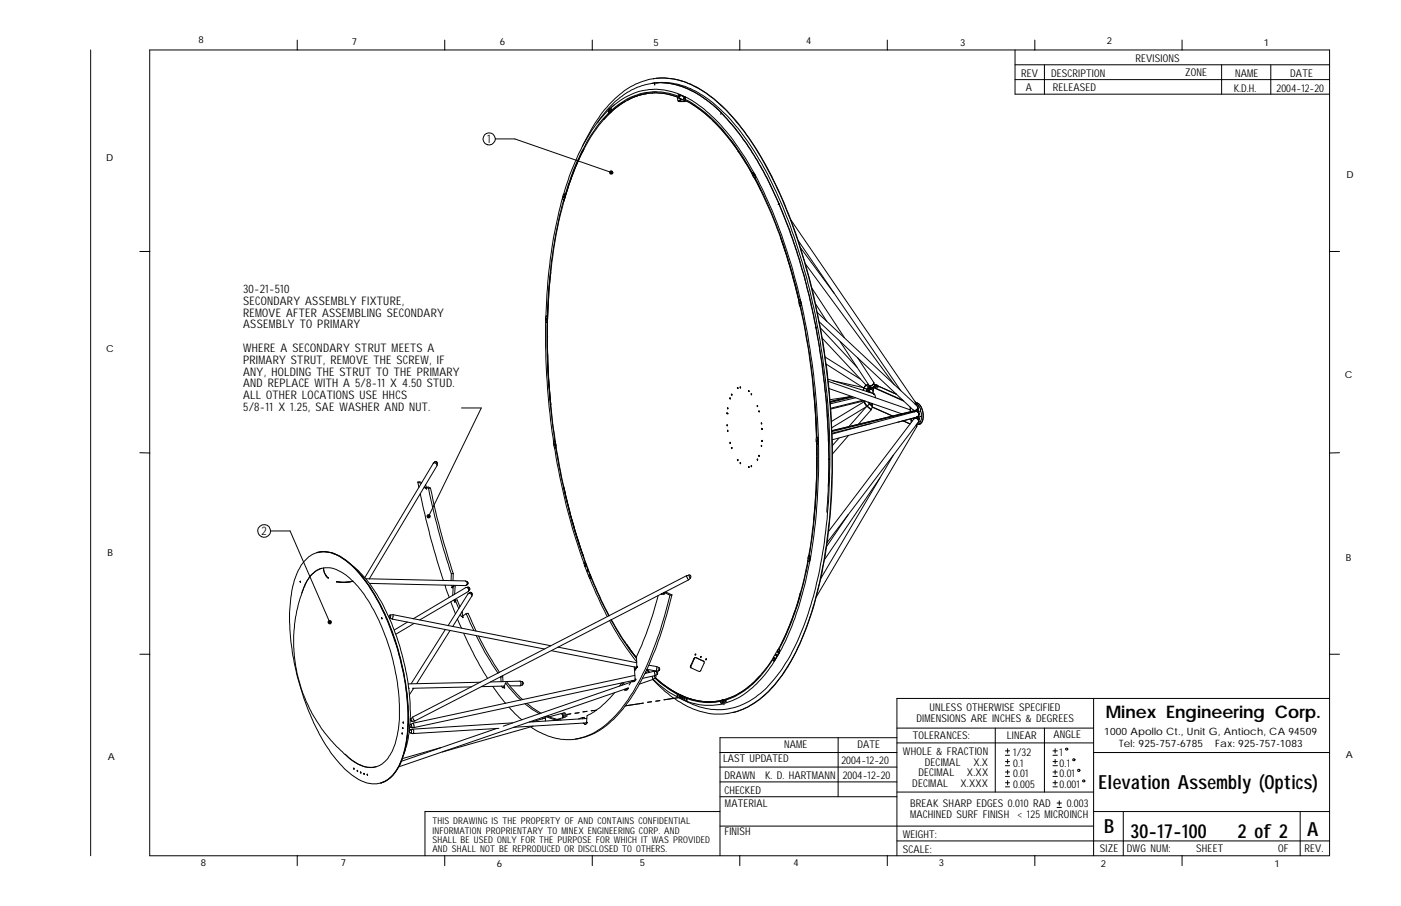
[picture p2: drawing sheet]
<svg xmlns="http://www.w3.org/2000/svg" width="432mm" height="279mm" viewBox="0 0 432 279" stroke-linecap="round" stroke-linejoin="round" font-family="sans-serif">
<g fill="none" stroke="#000" stroke-width=".31">
<path d="M27.9 15.4v248.5M46.1 15.4h363.7v248.5h-363.7zM91.6 12.4v3M137.1 12.4v3M182.5 12.4v3M228 12.4v3M273.5 12.4v3M312.8 20h97M312.8 15.4v13.6h97M318.9 12.4v3M321.9 20v9M364.3 12.4v3"/>
<path d="M376.5 20v9M391.7 20v9M184.1 37.8h.1M184.1 37.8l-.1 .1M186.1 36.8l-.8 1a40.4 40.4 0 0 0-5.4 8.3M187.6 34.8a49 49 0 0 0-9.6 14.7l-2.1 5.2-1.7 5.5M187.8 33.7l-3 3.2a59 59 0 0 0-8.9 16.4l-2.2 6.6M187.9 33.6a19.7 19.7 0 0 1 23.9-3.5 48.8 48.8 0 0 1 17 17.2l.7 1.1a135.8 135.8 0 0 1 14 32.1 219.4 219.4 0 0 1 8.8 57.4 165 165 0 0 1-5.4 46.7l-1.9 6-3.5 8.3a42.3 42.3 0 0 1-7.1 10.6 22.8 22.8 0 0 1-12.5 7.8 21.5 21.5 0 0 1-16.2-4.2l-4.4-3.6M187.9 34l.1 .4h-.1zM187.9 33.6l-.4 .8 .1 .4M187.9 33.6h.3M188 34v.4"/>
<path d="M188 34v.3M188 34.7l-.4 .1M188 33.5l.4 .1M188 34.7l-.1 .1M188.2 33.6l.2 .4M188.2 34.5l-.2 .2M188.2 33.6h.2M188.4 34l-.2 .5M188.4 33.6l.1 .4M188.4 34h.1M188.5 34l-.3 .5M189.3 32.3l-1.4 1.3"/>
<path d="M192.8 31.2a23.2 23.2 0 0 0-6.7 5.6M192.8 31.2a25 25 0 0 0-6.7 5.6M192.8 31.2a22.9 22.9 0 0 0-6.7 5.6M192.8 31.2h.1M193.4 30.9l-.6 .3M193.4 30.9h.1M199.4 28.9l-.5 .1a14.6 14.6 0 0 0-5.5 1.9M201.2 28.7a17.1 17.1 0 0 0-7.8 2.2M201.2 28.7a16.1 16.1 0 0 0-7.8 2.2M201.2 28.7h.1M201.6 24.2l-.2 .1M201.6 28.6a17.5 17.5 0 0 1 7.4 1.5 17.9 17.9 0 0 0-7.4-1.5z"/>
<path d="M201.6 28.6l-.4 .1M201.6 28.6h.1M201.7 25.6l-3 .6a24.4 24.4 0 0 0-9.1 5.1l-2.5 2.6-3 3.9M201.7 25.6l4.4 .1 4.3 1.1a25.6 25.6 0 0 1 6.4 3.3l3.1 2.3 2.4 2.4M201.7 25.6l.1 .6M201.8 25.6l-.9 .1M201.8 25.6l4.2 .1 3.9 .9 2.1 .8 1.8 .9 3.8 2.4 4.7 4.1M201.8 25.6v.6M201.8 25.6v.1M202.3 25.6a23 23 0 0 1 16 5 67.8 67.8 0 0 1 17.8 22.1l1.9 3.9a131.5 131.5 0 0 1 6.8 16.5l2.5 8a218 218 0 0 1 6.8 86.1 108.3 108.3 0 0 1-9.9 33.7 39.4 39.4 0 0 1-12 14.6 19.8 19.8 0 0 1-21.5 .4l-1.3-.7M202.3 24.1a24.3 24.3 0 0 1 17.7 6.4 63.7 63.7 0 0 1 15.1 18.9 138.1 138.1 0 0 1 12.9 31.2 219.5 219.5 0 0 1 8.5 55.8v9.2a151.3 151.3 0 0 1-7.5 46.8 66.9 66.9 0 0 1-7.9 15.8l-2.3 3a24.3 24.3 0 0 1-12.9 8.5M209 31.1l.5 .2"/>
<path d="M209 29.7a18.9 18.9 0 0 0-20.3 4.1l-.2 .2M209 30.1l-.2 .2 .2 .7 .5 .2M209 30.1l2.2 1M209.1 29.1h.2M209.3 29.5l.2 .1v.4zM209.3 29.1h.1M209.3 29.1l1.9 .8M209.5 30.8l.4-.1-.2 .3zM209.5 29.5v.4M209.5 31.2h1.2M209.5 29.6v.2M209.5 31.2v.1"/>
<path d="M209.5 31.3h1.3M209.9 30.9l-.4 .1M210.7 30.1l.2 .5h-.2zM210.7 31.2l.1 .1M210.8 30.1l.1 .5M210.9 30.2v.3M211 31.2h-.3M211 30l-1.9-.9-.1 1M211 30l.2 .2M211 31.2h.1M211.1 31.2l-.3 .1M211.1 31.2h.1"/>
<path d="M211.2 29.9v.3M211.2 31.1l-.2 .1M211.2 30.2v1M211.2 29.9l-.2 .1M211.2 30.2h.1M211.2 31.1h.1M211.2 30.6a39.3 39.3 0 0 1 11.2 9l4.2 5.3 2.6 3.9 2.6 4.5M211.2 31l3.3 1.9 4.4 3.6-3.2-2.7zM211.2 31.1v.1M211.2 30.2v.9M218.9 36.5h.1M218.9 36.5l.7 .7"/>
<path d="M219.6 37.2l2.6 2.6 5 6.3M219.6 37.2l4.9 5.2 2.7 3.7M219.6 37.2h.1M222.2 34.8a93.6 93.6 0 0 1 17.8 28M222.2 34.8h.2M222.2 34.8v.5M222.3 34.8l4.7 5.2a101 101 0 0 1 12.1 20.5l1 2.3M222.3 34.8v.1M312.8 24.6h97M152.7 42.8h6l29.7 10.4M173.8 59.9l.3 .3M173.8 59.9l-.4 .8v.7l.3 .2"/>
<path d="M173.8 59.9h.3l.1 .3M179.5 45.1a46.6 46.6 0 0 1 11.4-15.9 20.3 20.3 0 0 1 25.1-1.5 58.2 58.2 0 0 1 18.4 20.5l.6 1.2a115.2 115.2 0 0 1 7.9 16.6 213.6 213.6 0 0 1 13.6 72.2v7.4a173.8 173.8 0 0 1-3.9 33.8 99.4 99.4 0 0 1-7.2 21.5l-2.7 4.8a31 31 0 0 1-13.7 13 20.2 20.2 0 0 1-19.3-2.1 30.5 30.5 0 0 1-6.3-4.8l-2.2-2.3M179.9 46.1l-3.1 6.8-3.1 9.2M179.9 46.1l-1.8 3.6-1.9 4.8-2.5 7.6M179.9 46.1a89.7 89.7 0 0 0-6.2 16M227.2 46.1h.1M227.2 46.1l.3 .6M227.5 46.7l4.3 6.9M227.5 46.7h.1M231.8 53.6l.7 1.3 .2-.4M232 53.3l-.2 .3M232 53.3l.3 .2"/>
<path d="M232.1 53.2l.3 .3M232.1 53.2l-.2 .1M232.1 53.2l-.1 .1M232.2 53.8l.2 .5zM232.3 53.9l.1 .3M232.3 53.8v.5M232.3 53.5l.2 .3M232.3 53.5h.1M232.4 53.5l.3 .3M232.5 54.9l1.9 3.8zM232.5 53.8l.2 .7M232.5 53.8h.2"/>
<path d="M232.7 53.8l.1 .7M232.7 54.9h.1M232.7 54.9l.3 .5a158.3 158.3 0 0 1 12.9 35.2l.2 1.3 .2 .5h.2M232.7 54.5h.1M232.8 54.5l-.1 .4M234.4 58.7l3.4 7.4 2.8 7.3M43.1 77.6h3M173.4 61a145.1 145.1 0 0 0-4.8 29.6l-.4 7.1M173.7 60.5l.1 .5zM173.7 61.6h.1M173.7 62.1a140.3 140.3 0 0 0-3.9 22M173.7 60.5l.1 .5"/>
<path d="M173.8 60.6v.3M173.9 61.2l-.2 .4M173.9 61.2h.1M174 61.2l-.2 .4a150 150 0 0 0-5.1 36.1M174 60.9l-.1 .3M174.1 60.2l-.1 .7M174.1 60.2h.1M174.1 61l-.1 .2M174.2 60.2v.7h-.2M240 62.8l3.1 7.6 3 8.9 3.3 12.1 2.1 9.6M240 62.8l-.1 .3M240 62.8h.1"/>
<path d="M240.1 62.8l4 10.3a206.2 206.2 0 0 1 6 21.2l1.4 6.7M240.6 73.4l3.5 10.9 2.1 8.3-.3-1.2a176.1 176.1 0 0 0-5.3-18zM243.8 67.8l38.3 56.2-.1 .5M246 74.3l31.6 46.2M246.6 76.3l10.5 14.2M409.8 77.6h3M168.2 99.1a218.1 218.1 0 0 0 2.3 36.2l.1 1M168.3 98.3h.2v.4h-.2zM168.4 97.5l.3 .2M168.4 98.3l.1 .4M168.5 98.4v.2M168.6 97.7l-.3-.2-.2 .4v1.2l.4 .4"/>
<path d="M168.6 97.7l.1 .8M168.6 99.4l-.2 .1M168.6 97.7h.1M168.6 99.4l-.1 .1M168.7 99.4l-.1 7.4a253.1 253.1 0 0 0 2.4 29.4M168.7 98.9l-.2 .6M168.7 97.7v.7M168.7 98.9l-.1 .5M168.7 98.5v.4M168.7 98.4v.1M168.7 98.4v.2M169.8 84.1l-.7 8-.4 11.7"/>
<path d="M169.8 84.1l-.6 6-.5 8.6v5.1M246.4 93.1l.2 .2-.1 .3zM246.4 92.5l-.2-.1-.1 .5 .4 1.4M246.4 92.5l.3 .5M246.5 94.3l.6 2.4a183.8 183.8 0 0 1 3.6 23.9M246.5 93.2l.1 .3M246.5 92.4l.3 .6M246.5 93.1v.5M246.5 92.4l-.1 .1M246.7 93l.1 .5M246.7 93h.1M246.8 94.2l-.3 .1"/>
<path d="M246.8 93.5v.7M246.8 94.2h.1M246.8 93.5h.1M246.8 93l.1 .5M246.9 94.2l-.2 .2a215.7 215.7 0 0 1 5.1 40.5M246.9 93.5v.7M248.2 81.3l27.5 37.4M250.2 88.8l10.1 15.3M251.4 93.7l3.4 5.4M251.9 96.4l30.7 28.7M252.5 99.2l28.9 27.2M168.7 103.8l.2 10.1 .9 10.9"/>
<path d="M168.7 103.8l.4 13.3 .7 7.7M168.7 103.8l.3 11.8 .8 9.2M168.7 103.8h.1M227.2 119.5l.2 .3zM227.3 119.6l.1 .2M227.4 119.5v.1M228.1 119.3l.2 .3zM228.2 119.3l.1 .2M251.5 101l1.1 6.1 1.5 11.3 1 13.2a198.9 198.9 0 0 1-.3 25.6v.8M251.5 101l-.2 .1M251.5 101h.1M251.5 101l1.9 11.2 1.5 14.3a253.6 253.6 0 0 1 .5 23.4"/>
<path d="M252.9 101.2l11.3 12.1M253.4 104.3l13.6 14.5M254.3 110.1l10.9 6.8M254.6 112.3l11.6 7.3 .7-.9M255.2 116.9l14.2 4.5 .4 1.3M255.3 117.6l25 8.7 .5 .6M255.4 119.8l22.5 7.8M256.7 117.4l9.5 2.1M258.9 105.3l8.9 13.6 .6 .1a1 1 0 0 0 .8-1.1l-4.9-7.6M266.3 119.7l-.2 .7M266.3 119.5v.2M266.4 119.6l-.4 .8 .3-.7"/>
<path d="M266.7 119.8l.6 .3M266.9 118.8l-.6 .9M267 118.9l.8 .5 .4-.2M267.5 119.6l.2 .2M267.5 118.4l-.5 .4M267.6 118.5l-.6 .3M267.6 120l.4 .2M267.7 119.8h.1M267.7 119.8l-.1 .2M267.8 119.8l.3 .3M267.8 119.8l-.2 .2M268 119.5l-.4-.2-.3 .7-1-.3"/>
<path d="M268 119.5l-.3 .3M268 119.5l.4 .1M268.1 119.5h.2M268.1 119.5l.3 .2M268.2 119.2l.2 .1M268.2 119.4l-.1-.1-.3 .5M268.2 119.2l-.1 .3M268.3 119.5l.3 .2M268.4 119.6l-.4 .6M268.4 119.7l.4-.2-.2 .2M268.4 119.7h.2M268.4 119.6h.1"/>
<path d="M268.4 119.7l-.3 .4M268.4 119.6l-.3 .5M268.4 119.4l-.1 .1M268.8 119.5l.1 .1M268.9 119.5l-.5 .3h.2M268.9 119.7l.3 .3M268.9 119.6l-.3 .5M268.9 119.6l.2 .3M269.2 120h.1M269.2 117.9h.1a1.11 1.11 0 0 1-.9 1.1l-.6-.1M269.2 119.9h-.2l.2 .1M269.2 119.5l9.4 4.2"/>
<path d="M269.2 119.5l-.1 1.8M269.2 119.5l-.3 .1M269.3 119.5h-.1M269.3 119.2l-.3 .3M269.3 118l.2 .8M269.3 119.5l9 3.9M269.5 118.8l-.1 .4-.4 .3h-.4l-.7-.5M269.5 119l.3 .4M269.5 118.8h.1M269.5 119.2l-.2 .3M269.5 119.1v.1M269.5 119.2l.2 .2"/>
<path d="M269.6 118.8l.4 .2M269.6 118.8l-.1 .1M269.7 118.6l.8 .3M269.7 118.6l.7 .3M269.7 118.6l-.2 .1M270 119l.4 .3M270.4 118.9h.1M270.4 119.3h.1M270.4 118.9l.4 .3M270.4 118.9l-.4 .1M270.5 118.9l.4 .3M270.8 119.2h.2"/>
<path d="M270.8 119.2l-.4 .1M271 119.2l5.3 2.4M271 119.2l-1.7 .3M43.1 139.6l3 .1M142.2 125.8h6.1l-16.2 33.5M169.8 124.8l1.6 13 2.3 12.3M170.8 136.1h.2M170.9 137.9a189.2 189.2 0 0 0 9.2 36M170.9 136.9l.1 .4h-.1zM170.9 136.1h-.2l-.1 .2 .1 1.1 .2 .7 .3-.1M170.9 136.1l.2 .7M170.9 136.1h.1"/>
<path d="M170.9 136.9l.1 .4M171 137v.2M171 136.1l.3 .7h-.2M171.1 136.8l.1 .4M171.2 137.2v.8M171.2 138h.1M171.2 137.2h.2M171.3 138a189 189 0 0 0 9.1 35.6M171.3 138l-.2 .2M171.3 137.1l.1 .1M171.4 137.2l-.1 .8M224 127.3l.2 .3z"/>
<path d="M224 131l.2 .3zM224.1 127.3l.1 .3M224.1 131l.1 .2M224.2 127.6h.1M224.2 125.7l.2 .4zM224.2 132.7l.2 .3zM224.3 125.7l.1 .4M224.3 132.7l.1 .3M224.9 122.8l.1-.1 .1 .3zM225 136.4v.3zM225 122.7l.1 .2M225 136.4v.3"/>
<path d="M225.4 138.1l.2-.1v.3zM225.5 121.5l.1 .3zM225.6 121.6v.2M225.6 138v.3M230.7 120.4l.2 .3zM230.8 120.5l.1 .2M231.5 121.4l.1 .4zM231.6 121.5v.2M233.3 125.1l.2 .3zM233.4 125.1l.1 .3M233.8 126.7l.2 .3zM233.9 126.7l.1 .3"/>
<path d="M234.6 130.4l.2 .3zM234.6 137.3l.1 .4zM234.7 130.4l.1 .3M234.7 137.4v.3M234.8 132.1l.1 .3zM234.8 135.8l.1 .3zM234.9 132.2v.2M234.9 135.8v.3M250.7 120.6l.6 6.2 .3 8.2M250.7 120.6l.4 3.9 .5 10.5M251.6 135l-.1 1.1 .2 .7h.3M251.6 135h.3"/>
<path d="M251.7 136.7v3.6zM251.7 135.7l.3 .2-.1 .2zM251.7 134.9l.4 .1M251.8 136.9a152.7 152.7 0 0 1-.7 21l-.7 6.8-1 6.6M251.9 135.8l.1 .2M251.9 135l.2 .7M251.9 135.7v.4M251.9 135h.2M252 136.8h.1M252.1 136.2l-.1 .6M252.1 135l.1 .7M252.1 135.7v.5"/>
<path d="M252.1 135.7h.1M252.1 136.2h.1M252.1 136.8l-.2 .1M252.2 136.2l-.1 .6M252.2 135.7v.5M255.8 123.3l6.7-1-6.6 1.6M258.6 135.1l-2.1 2.3M261.5 134.3l-5 5.7M262.9 122.4l-7 1.7M263.7 122.7l-7.8 1.8M264.6 130.8l3.9-4.4-1.2-1.1-5.7 6.3M265.9 123.4l-9.9 2.5"/>
<path d="M266.4 123.9l.3 .8 .5 .5M266.4 123.9h.1M266.4 123.9l-10.1 6.1M266.4 123.6l-10.4 2.6M266.4 123.8l.8 1.4M266.4 123.8l.2 .7 .6 .7M266.7 123.7l-.3 .1M267 125.5l-10.6 6.4M267.2 125.2l1.3 1.1M267.2 125.2l.9-.6 .7 .7M267.2 125.2h.1M267.3 120.5l-.1-.4-.2 .6"/>
<path d="M267.5 120.6l-.3-.1-.1 .2M267.5 120.6l-.1 .2M267.5 120.6l.3 .1M267.5 124l.5 .5M267.6 124l.4 .1M267.8 120.9h.3M267.8 120.7l-.1 .2M267.9 124.2l.1 .3M267.9 120.4l-.4 .2M268 124.5l-.3 .4M268 120.2l-.2 .5M268.1 120.9h.1"/>
<path d="M268.1 120.9l-.2 .1M268.1 120.9l.3 .2M268.1 120.1l-.3 .6M268.1 120.1l-.1 .1M268.3 121.1h.1M268.4 121.1l.2 .1M268.4 126.3h.1M268.6 124.4l-.2 .1 .4 .4-.2-.3M268.6 120.1l.5 .3M268.6 120.1h-.5M268.6 130.6l-12.1 3M268.8 125.5l6.2 2.8"/>
<path d="M268.8 125l-.2 .2M268.8 124.5l-.5 .4M268.8 125.5l6.3 2.8M268.9 125.6l-.4 .7M268.9 124.5l-.1 1M269.1 120.4h.1M269.1 120.4l-.1 .9M269.2 121.5l.1 .1zM278.3 129.8l2.2 .9M280.5 125.6l.1 1M280.6 125.6l.1 1.1M280.8 129.2v1.1"/>
<path d="M280.8 129.5l.5 .1M280.8 129.2v.3M280.8 129.5l.3 .4M281 126.9h.3zM281.2 126.8h.1M281.3 126.8l-24.9 6M281.3 126.8l.3 .1M281.6 126.9l.1 .1M281.6 129.2l.3-.3 .9 .2 .3 .5-.1 .7M281.6 126.9l-25.2 6.2M281.7 126.6l.2 .4M281.8 128.8l-5.1 1.4"/>
<path d="M281.9 128.8v.2l.5-.2 .6 .1 .1 1.1M282.1 123.9l-.1 .7M282.2 124.2l.8 .3 .7 .6 .8 2v2.4l-.6 1.1-.6 .2M282.2 124.5a1.57 1.57 0 0 1 1.9 1.5l.4 1.3v1.9l-.4 1.1-.4 .4-.4 .1M282.2 126.9l.7 .1 .3 .4-.1 .9-.5 .3M282.2 124.1l.1 .6M282.3 124.5l.1 .1M282.3 124.7v.2M282.3 126.7h.5M282.4 131.1v.6l-30.9 52.4M282.4 131.1v.6M282.4 124.6l.7 .5 .1 .3"/>
<path d="M282.4 128.8l.3-.3 .3 .1 .3 .3-.1 .5M282.4 124.6l-.1 .1M282.6 128.7h-.1a.49 .49 0 0 1 .7-.1 .49 .49 0 0 1 .1 .7h.1M282.6 128.6l.4-.2a.96 .96 0 0 0-.3-1.5l-26.2 7M282.6 125.1l.3 .6a1.17 1.17 0 0 1-1.3 .9l-.2-.2M282.6 125.1l.3 .4-.3 .8-.3 .3-.9-.2M282.6 128.6l-26.1 7M282.6 126.6l.2 .1M282.7 130.8h.6M282.7 130.8l-.2 .8M282.9 126l.1 .5zM282.9 128.9h.1"/>
<path d="M282.9 126.2l.1 .1M283 130.3l.1-.6a.9 .9 0 0 0-1.5-.4l-26.2 34.6M283 127.1l.3 .5-.1 .4M283 127.2l.4 .3-.2 .4M283 126.5l-.3 .2h-.4M283 126.5l-.2 .2h-.5M283 130.3l-28.1 37M283 128.9h.1M283 126.3l-.2 .4M283 128.4h.9M283.1 129.8l.5 .2M283.1 128.7l.1 .5"/>
<path d="M283.1 128.7l-.1 .2M283.1 128.7l-.5 .1M283.2 125.4l.4 .5 .1 .9M283.2 125.4l-.3 .2v.7l-.3 .3h-.7M283.2 127.5h.1M283.2 127.4l.1 .1M283.3 127.5v.2M283.6 130l-.1 .6-.5 .2-.3-.2v.2M283.7 126.8l.3 .6-.1 1M283.7 126.8l-1.1 .1M283.9 128.4l.1 .9-.4 .7M412.8 139.6l-3 .1"/>
<path d="M128.8 148.7l.3 1.6M128.8 148.7l1 .4M128.8 148.7l.6-.1 .6 .2M129.5 152.2l3 12.9 4.2 14M130.7 150.2l.4 .3 .3-.2M131.1 149.4l.4 .9M131.3 150.5l.2 .4zM131.4 150.3l.7 .3M131.4 150.3l.6-.1 .7 .3M132.1 150.6l2.9 12.7 4.1 13.7M132.7 150.5l2.9 12.7 4.1 13.7M132.7 150.5l-.6 .1"/>
<path d="M133.9 142.5h.6l.3 .5M133.9 142.5l-.4 .3M134.5 142.4l.3 .6M134.6 142.4l-.7 .1M134.8 143l-.1 .5M173.7 150.1a190 190 0 0 0 6.1 21.4M173.7 150.1l3.5 13.6 2.6 7.8M173.7 150.1a188.2 188.2 0 0 0 6.1 21.4M227.2 141.8h.3l-.1 .3zM227.3 141.7l.1 .3M228.1 142.7l.2 .3zM228.2 142.7l.1 .2"/>
<path d="M230.7 143.8l.1 .4zM230.8 143.8l.1 .3M231.5 143.7l.1-.1v.3zM231.6 143.6v.2M231.6 143.8h.1M233.3 141.6h.2v.3zM233.5 141.6l-.1 .2M233.8 140.5l.2 .2zM234 140.5l-.1 .1M234 140.6v.1M251.7 141.1a210.7 210.7 0 0 1-1 20.3M251.7 141.1l-.2 11-.8 9.3"/>
<path d="M251.7 140.3h.1M251.7 140.3v.8M251.7 141.1h.1M255.4 141.6h.2M261.5 158.7l-6.8 10M271.2 147.4l-17.1 25.2M275.3 140.4l-22.3 38M83.4 163.7h6l12.2 28.2M92.5 179.3l.1 .3zM92.5 179.2l.1 .4M93.8 173.1a7.8 7.8 0 0 1 9.7-2.1 30.9 30.9 0 0 1 11.1 11.1 79.1 79.1 0 0 1 11.1 37v3.9a29.2 29.2 0 0 1-3.3 14.1 8.1 8.1 0 0 1-11.9 3.3 34.7 34.7 0 0 1-10.5-11.3l-3.3-6.2-1.9-4.4a94.6 94.6 0 0 1-4.1-14.1 65.3 65.3 0 0 1-1-20.3 21.2 21.2 0 0 1 4.1-11zM97.7 170.4l.6-.1a9.1 9.1 0 0 1 4.8 .6l.5 .1"/>
<path d="M97.7 170.4h.1M97.8 170.3l-.1 .1M97.9 170.3a7.9 7.9 0 0 1 5.7 .7M99.1 175.3a9.9 9.9 0 0 0-5.7 6.7 32.8 32.8 0 0 0-2.1 7.7 43.8 43.8 0 0 0 .6 19.2l.8 2.9a45.5 45.5 0 0 0 17.1 23.5 8.2 8.2 0 0 0 5.5 1.3l.7-.1M100.3 177.4l.9 .8a4.2 4.2 0 0 1-1.5-3l.2 1.2 .7 1.3 .7 .5M103.6 171a29.1 29.1 0 0 1 10.7 10.6 75.4 75.4 0 0 1 11.1 46.5 27.1 27.1 0 0 1-2 7.3 11.6 11.6 0 0 1-4 5.1l-2 1M103.6 171a27.4 27.4 0 0 1 11.3 11.5 71.5 71.5 0 0 1 8.8 21.7 59.3 59.3 0 0 1 .8 28.2 14.9 14.9 0 0 1-5.1 8.1l-2 .9M108.5 174.3l2 1.7 2.2 2.4 3.6 5.2a74.7 74.7 0 0 1 10.1 38.9 31 31 0 0 1-1.8 9.6M108.8 179.2a12.1 12.1 0 0 1-5.1 .2M108.8 179.2l-2.1 .4-3-.2M108.8 179.2l-2.5 .4-2.6-.2M112.4 178.1l21.1-35.2a.7 .7 0 0 1 1.1 .3l.1 .4-20.9 35"/>
<path d="M112.8 178.5l30.6 .7a.73 .73 0 0 1 .6 .7 .73 .73 0 0 1-.6 .7l-29.5-.7M139.1 177l-.1 2.1M139.7 176.9l-.6 .1M139.7 176.9l-.1 2.2M143.7 179.2l.4 .4a.43 .43 0 0 1 .2 .4 .43 .43 0 0 1-.4 .3M143.9 179.4l.4 .4M144.2 179.8l-.3 .5M179.8 171.5a137.4 137.4 0 0 0 8 18.4M180.2 173.5h.1M180.3 173.6l-.3 .1 .2 .9 1.2 3.2 .5 .6 .1-.3M180.3 173.6l.3 .6M180.3 174.2l.3 .2-.1 .3z"/>
<path d="M180.3 173.5l.5 .7h-.2M180.3 173.5v.1M180.4 174.2l.1 .4M180.5 174.3l.1 .2M180.6 174.2l1.2 3M180.9 175.7l.2 .5zM181 175.7l.1 .4M181.1 175.8v.2M181.4 175.7v.1M181.5 177.2l.2 .4h-.2zM181.6 177.2l.1 .4M181.7 178.2l2 4.8 3.5 7.2"/>
<path d="M181.7 177.3v.2M181.8 177.2l.2 .9M181.8 177.2l.3 .9M182 178.1h.1M182.1 178l3 6.9 2.5 5M182.1 178.1l-.2 .3M211.6 177.5l-84.4 43.6M212.3 177.3l.6 .3-.1 .7M212.3 178.8l-84.5 43.5M212.8 178.3l-.5-.9-.7 .1 .7 1.3M212.8 178.3l-.5 .5M249 172.8l-2.4 10.2"/>
<path d="M249.1 173.1a93.9 93.9 0 0 1-9 27.1M249.2 172l.2 .2-.1 .3zM249.3 172.1l.1 .3M249.3 171.4l-.3 .7v.8l.3 .2M249.3 171.4l.3 .2M249.3 171.4l.2-.1 .2 .3M249.3 172v.5M249.5 172.7l-.2 .4M249.5 172.7h.1M249.6 172.7l-.3 .4M249.6 172.3l-.1 .4M249.6 171.6v.7"/>
<path d="M249.6 172.3h.1M249.6 171.6h.1M249.7 171.6v.7M249.7 172.3l-.1 .4M250.7 161.4l-1.4 10M93 182.9l.9-2.4a8.4 8.4 0 0 1 6.3-5.4 10.6 10.6 0 0 1 8.5 4.1l1.6 1.6 2.1 2.7 2.2 3.8a63.5 63.5 0 0 1 6 14.5l.7 2.9a70.2 70.2 0 0 1 1.8 12.6v4.4a25.2 25.2 0 0 1-2.9 11.1 6.8 6.8 0 0 1-10.3 2.6l-1.6-1-2-1.8M117.6 190.5l.2 .3zM117.7 190.5l.1 .3M120.4 189.7h-.3l-.2 .4 .2 .5M120.4 189.7l-.2 .9 .7 .3M120.9 190.9l46.9 9.3M121.2 189.6l-.3 1.3"/>
<path d="M121.2 189.6l-.8 .1M121.2 189.6l48.6 9.5M125.6 191.9l-4.1 2.4M127.3 190.8l16.3-9.6 .8 .3-.1 1-14.9 8.7M127.6 192.3l-5.6 3.3M137.2 180.4l1.2 3.8M137.2 194.1l-10.5 16.7M138.1 193l6.1-9.9 .6-.1 .5 .2 .2 .6-6 9.4M138.7 194.5l-10.3 16.3M138.9 185.6l1.5 3.7M139.1 180.5l.3 .4 .3-.1M139.3 181.1l.1-.1v.4z"/>
<path d="M139.7 185.1l.3 .2 .3-.2M139.7 180.5l.2 .2M139.7 180.8l-.2 2.8M139.7 180.8l.6-.1-.2 2.5M140.1 185.5l.2-.1v.4zM140.2 184.8l.2 .3M140.3 185.1l1.1 2.6M140.3 185.1l.6-.1 .8 2.1M141 190.8l1.2 2.9M142.3 188.8h.2M142.4 188.6l.1 .2M142.5 188.8l-.1 .3 .3 .8"/>
<path d="M142.6 190.2l.1 .3zM142.9 195.3l3.3 6.9 4.1 7M143.7 189.2l-1.4 1-.4-.7M143.7 189.2l2.3 5.3M143.7 189.2l.6-.1 2.4 5.5M143.9 180.3l-.3 .2M144.2 181.1l.5 .2v.6M144.2 181.1a.55 .55 0 0 1 .5 .3 .55 .55 0 0 1 0 .5M144.2 181.1l-.5 .1M144.7 182.8l.6-.1 .2 .6M144.7 182.8l.4-.1 .4 .6M144.7 182.8l-.3 .2"/>
<path d="M144.7 181.9l-.3 .5M145.5 183.3v.5M146.8 196.1l2.6 5.1 4.1 6.4M147.5 196.2l2.5 4.8 3.9 6.3M172 199.6l24.3 4.8M187.9 191.3a70.8 70.8 0 0 0 8.4 12.7M188.3 191.2l2.9 4.9 5 7M188.4 191.1l4.8 7.8M193.2 198.9l3 4M193.2 198.9h.1M202.9 183.6l-2.7 9.1-3 7.5a6.8 6.8 0 0 0-.9 5.8l-.4 .2-.4-.5M203.8 183.1v.2l.1-.2"/>
<path d="M204.6 182.8v.2M204.7 182.7l-.2 .6-.5-.3M204.7 182.7l1.8 .9M204.7 182.7l.6-.1 1.8 .9M204.8 182.9l.1 .3zM206.5 183.6l-.3 1.2a117.7 117.7 0 0 1-6 18.6 52.8 52.8 0 0 1-12.8 19.5 17.5 17.5 0 0 1-19.2 3.8l-2.8-1.3-1.8-1.3M207.1 183.5a103.4 103.4 0 0 1-11.1 29.3 32.4 32.4 0 0 1-14 13.9l-1.2 .5-3.5 .7M207.1 183.5l-.6 .1M240.5 199.1l-.6 1.2M246.6 183a78 78 0 0 1-5.5 14.8l-.6 1.3M246.6 183a80.4 80.4 0 0 1-6.1 16.1M43.1 201.8h3"/>
<path d="M126 212.3h.2M127.5 212.3l-1.3 2M145.3 211.8l-18.2 .5M148.1 210.4l-22.3 .5M151.9 211.7l4 5.2M154.3 208.7v.1M154.3 208.8l.1 1.4M154.8 208.4l.1 .3M154.9 208.7l-.6 .1M154.9 208.7l.1 1.5M155.3 211.6l.1 .2M155.4 211.9l.1 .4z"/>
<path d="M155.4 211.6l-7 .2M155.8 210.7l4.7 5.2M155.8 210.7l-.6 1.4h-.3l-.3-.5M155.8 210.7l.6-.1 2.9 3.4 1.8 1.7M156.9 218.1l3.9 3.9M160.3 210.1l.3 .6-.3 .8h-3.2M160.3 210.1l-9.1 .2M160.3 210.1l.7 .1M161 210.2l.3 .4-.3 .6M161 210.2l.1 .3-.1 .7M161 211.2l-.6 .3M161.8 217l2.4 1.9 2.1 1.2"/>
<path d="M162.4 216.9l4.4 3.1M169.9 200.7l26.4 5.1M173.8 219.9l.6 .3v.4M178.5 219.8l-1.3 .2M180.9 219.4l-1.2 .1M183.8 219l-1.6 .2M189.4 213.6a30.3 30.3 0 0 1-5.7 5.4l-2.8 1.7-.1 2.2M191.5 210.7l-.6 .9M191.5 210.7l.4 .5M191.5 210.7h.7l.2 .4M192.5 212.6l.2 .3zM192.7 212.5l.1 .1"/>
<path d="M193.2 212.3l.2 .2M193.4 212.3l-.2 .6-.4-.3M193.4 212.5l-.6 .1M193.4 212.5h.1M193.5 212.2l.1 .2v-.2l-70.7 24.3M194.4 210.4l-39.3 13.5M194.7 210l-.8 1.2M195 210l.1 .3zM195.5 205.7l.2 4.2-.1 .2-.5-.2M195.5 205.7h.2M195.7 209.7v.1M195.7 208.3l-68.4 14.7"/>
<path d="M195.7 206.4l.2 .3zM195.7 209.7l-68 14.7M195.9 209.4l.1 .3zM196.2 205.8l.1 .1M196.4 205.5l.1 .3zM198.3 216.8l-5.6 .9M199 207.2l.3 .3M199.3 206.6l.7 .7M199.3 206.5l.9 .8M199.4 206.4l2.8 .5M200 205.1l2.4 .5M200.8 216.4l-1.2 .2"/>
<path d="M201 208.6l.4 .9M201.4 209.5l-4.4 1.5M201.6 207l.8 .1 .1 .9M201.6 207l.2 1.4M201.6 207l-2.8 .7M201.7 208.4l.3 .6M201.8 209.1l1.2 1.1a31.4 31.4 0 0 0 7.2 4.6M201.8 208.4l-3.8 .8M202 209l1.4 1.2a28.5 28.5 0 0 0 6.7 4.3M202 209l3.7 3 4.4 2.5M202 209a31.5 31.5 0 0 0 8.1 5.5M202 209l-.6 .5"/>
<path d="M202.1 208.2l-.1 .8M202.2 206.9h.7M202.3 207.1l.4 .2-.2 .7M202.4 205.6l.7 .3-.2 1M202.4 205.6l-.2 1.3M202.5 208l-.7 .4M203 205.9l.4 .5-.5 .5M203.4 216.1l-1.3 .1M208.7 214.2l.3 .1v.4l-.3-.1zM208.9 214.5l.1 .1M209 214.3l-.2-.1 .2 .5M209.5 214.5l.1 .6-.2-.2z"/>
<path d="M209.5 214.6l.2 .1M209.5 214.5l.1 .6M210.1 214.5l3.9 1.4 3.1 .5h1.7M210.1 214.5a18.8 18.8 0 0 0 8.7 1.9M210.1 214.9l.2-.1v.6zM210.1 214.5h.1a20.3 20.3 0 0 0 8.6 1.9M210.2 214.8a19.1 19.1 0 0 0 11 1.6l.9-.1M210.2 214.8l.1 .5M210.2 215.1h.2M210.3 215l-5.7 .8M210.8 215.1l.3 .1v.4h-.3zM210.9 215.1l.1 .5"/>
<path d="M210.9 215.5l.2 .1M211.5 215.4l.3 .2v.4l-.3-.1zM211.7 215.4v.6M211.7 215.9h.1M212.9 205.3v.1M212.9 205.4l.1 .6M213.9 203.1l-1 2.2M213.9 203.1l.1 .1M214 203.2l-1.1 2.2M214.3 201.7h.2l-.1 .3h-.2zM214.4 202.8l2.7 1.3-1.1 2.7-.4 .3-2.7-1.2v-.6M214.4 202.8l-.5 .3"/>
<path d="M214.4 202.8h.1M214.5 202.8l2.5 1.2M214.5 202.8l-.5 .4M214.5 201.8l-.2 .2M216 202.4l.2 .1-.3 .3zM216.1 202.5l-.1 .3M217.7 203.1l-.1 .4zM217.7 203.2l-.1 .3M218.8 216.4h.5M221 216.2l-1.8 .2M222.2 216l-3 .4M222.3 216l-3.1 .4"/>
<path d="M222.4 216l-.2 .1-.1 .6 .7 .3M222.4 216h.2M222.5 216.2l.2 .5h-.2zM222.6 216.2l.1 .5M222.6 215.9l.4 .3M222.6 215.9l.5 .3M222.6 215.9l-.2 .1M223 216.2l.1 .5M223 216.2h.1M223.1 216.7l-.3 .3M223.1 216.2l.1 .5M223.1 216.7h.1"/>
<path d="M223.2 216.7l-.4 .3M223.5 215.9l-.5 .2M223.5 215.9v.5l.3 .1-.2-.6M223.5 215.9h.1M223.7 215.9l.1 .6M227 214.3l-1.9 .8-2.5 .8M227 214.3l-4.4 1.6M227.5 214l-.5 .3M234.4 208.3l-.6 .5a22.6 22.6 0 0 1-6.3 5.2M234.4 208.3a28.7 28.7 0 0 1-6.9 5.7M238.3 203.4a29.9 29.9 0 0 1-12.2 11.6l-2.5 .9M238.3 202.9l-1.7 2.7-2.2 2.7"/>
<path d="M238.4 203.8h.3M238.5 202.9h.3l-.1 .4zM238.8 203.1l-.1-.2 .1 .3M238.8 203.5h.1M238.9 203.5l-.3 .3M239.1 201.8l.3 .1-.1 .4zM239.3 201.8l.1 .3M239.3 201.8v.4M239.8 200.7l.1 .6zM239.8 200.8l.1 .4M239.9 200.9v.2M239.9 200.2l-1.6 2.6a.66 .66 0 0 0 .1 1l.4-.3"/>
<path d="M239.9 200.2l.3 .5M239.9 200.2l.3 .1 .1 .4M239.9 201.4l-1.1 2.1M239.9 201.4h.2M240.1 201.4l-1.2 2.1M240.2 200.7l-.3 .7M240.2 200.7h.1M240.3 200.7l-.2 .7M337.1 215.4v48.5M409.8 201.8h3M409.8 215.4h-133.4v48.5M109 236.9l.1 .3z"/>
<path d="M109.1 236.9v.3M110.1 237.6l.1 .3zM110.2 237.6v.3M111.1 238.1l.2 .3zM111.2 238.1l.1 .3M112.1 238.5l.2 .3zM112.2 238.5l.1 .3M113.2 238.8l.1 .3zM113.2 238.8l.1 .3M123.9 226.1l.1 .3zM124 226.1v.2M124.1 224.4l.1 .3z"/>
<path d="M124.1 224.4l.1 .3M124.2 222.7l.2 .3zM124.3 222.7l.1 .3M126.5 225l-.4 .4 .4 .7M126.5 225l.5-.1 .4 .1v1.1h-.8l.2-.2v-.6zM126.7 223.4l-.4 .2v.4l.6 .4M126.7 221.7l-.2 .5 .5 .2M126.7 223.4l.2 1M126.7 221.7l.4 .8 .7-.2M126.9 224.4h.8M127.2 221.1l.2 .8 .4 .4M127.2 221.1l-.5 .6"/>
<path d="M127.3 223l.4 1.4M127.3 223l-.6 .4M135.9 230.5l-11.9 3.4M153.2 224.6l-29.5 10.2M153.8 224.6l-26.6 1.6M158 222.9l-30.9 2M164.3 223.9l-28 8M167.1 221.3v.4M167.7 221.1v.5M168.1 221.4l-4 1.2M168.2 221l2.1 .7 1.7 .4M168.2 221l.6-.1 4.1 1.2"/>
<path d="M168.2 221l-.1 1.3M169.2 221.1l3.9-1.1 .4 .6-.1 .8-1.6 .4M173.1 220l.4 .5v.8M173.1 220l.5 .6 .1 .4-.3 .4M173.1 220l.8-.1 .4 .7M173.4 220.5l.1 .6M174.3 220.7v.2M174.3 220.9l-.8 .5M174.3 220.9l.1-.2-.2 .4M174.3 220.6v.1M174.4 220.6v.2M174.4 220.6h-.1"/>
<path d="M174.4 220.6l-.1 .1M175.9 220.1l-1.5 .3M179.5 221.3l-1.2 .4M179.5 221.3l.1 .4M179.5 221.3l.6-.1 .1 .4M179.7 223h.1M180.6 222.9l.1 .3M180.8 222.9l-.3 .5h-.2l-.3-.4M180.8 222.9l-22.5 1.4M180.8 222.7l.2 .3zM180.8 221.6l-17.6 1.1M221.9 232.1h54.5"/>
<path d="M221.9 236.6h54.5M224.3 220h.1M258.3 227.5v18.2M276.4 227.5h-54.5v36.4M276.4 224.5h60.7M276.4 229.1h60.7M306.7 224.5v19.8M309.9 232.9h1.2M309.9 231.6h1.2M309.9 236.1h1.2M309.9 234.9h1.2M309.9 239.4h1.2"/>
<path d="M309.9 238.1h1.2M310.6 230.9v1.3M310.6 234.2v1.3M310.6 237.5v1.3M321.9 224.5v19.8M324.5 232.9h1.4M324.5 231.6h1.4M324.5 236.1h1.4M324.5 234.9h1.4M324.5 239.4h1.4M324.5 238.1h1.4M325.2 230.9v1.3"/>
<path d="M325.2 234.2v1.3M325.2 237.5v1.3M337.1 232.1h72.7M117.3 241.5h.2M221.9 250.3h-90.9v13.6M221.9 254.8h115.2M221.9 241.1h54.5M221.9 245.7h54.5M276.4 259.3h133.4M276.4 244.3h60.7M309.9 242.7h1.2M309.9 241.4h1.2"/>
<path d="M310.6 240.7v1.4M324.5 242.7h1.4M324.5 241.4h1.4M325.2 240.7v1.4M325.8 249h1.4M325.8 247.6h1.4M326.5 247v1.3M337.1 250.3h72.7M346.2 250.3v13.6M400.7 250.3v13.6M91.6 263.9v3.1M137.1 263.9v3.1"/>
<path d="M182.5 263.9v3.1M228 263.9v3.1M273.5 263.9v3.1M318.9 263.9v3.1M364.3 263.9v3.1"/>
<circle cx="150.8" cy="42.8" r="1.88"/>
<circle cx="81.4" cy="163.7" r="1.97"/>
<circle cx="328.8" cy="231" r=".33"/>
<circle cx="331" cy="234.3" r=".35"/>
<circle cx="332.5" cy="237.6" r=".35"/>
<circle cx="334" cy="240.9" r=".33"/>
</g>
<path d="M222.8 217h.6M223 217l.2 .1M223.1 216.7v.6M174.2 220.6h.6M174.2 220.4l.6 .6M174.3 220.8h.1M174.4 220.6l-.1-.5-.4-.1 .1 .7 .2 .2 .2-.2M174.4 220.4v.6M174.4 220.6l-.1 .2M174.5 220.7l-.2 .1M174.7 220.4l-.6 .6" fill="none" stroke="#322e2c" stroke-width=".31"/>
<g fill="#000" stroke="#000" stroke-width=".31">
<path d="M187.9 53l.5-.3 .3 .1 .2 .5-.5-.1 .5 .1-.3 .4h-.4z" fill-rule="evenodd"/>
<path d="M131.7 158.8h.6l.3 .6-.7 .3 .2-.4-.2 .4-.3-.5z" fill-rule="evenodd"/>
<path d="M101.3 191.5l.3-.2 .4 .2 .1 .5-.2 .4-.3-.5 .3 .5-.7-.3z" fill-rule="evenodd"/>
</g>
<g font-size="6">
<text x="338.6" y="243.4">Elevation Assembly (Optics)</text>
<text x="340.3" y="257">B</text>
<text x="402.9" y="257.8">A</text>
<text x="348.4" y="258.3">30-17-100</text>
<text x="381.5" y="258.3">2 of 2</text>
</g>
<text font-size="5.3" x="340.8" y="221.5">Minex Engineering Corp.</text>
<g font-size="3.6">
<text x="150.2" y="44">1</text>
<text x="74.9" y="90.3">30-21-510</text>
<text x="74.9" y="94">SECONDARY ASSEMBLY FIXTURE,</text>
<text x="74.9" y="97.6">REMOVE AFTER ASSEMBLING SECONDARY</text>
<text x="74.9" y="101.3">ASSEMBLY TO PRIMARY</text>
<text x="74.9" y="108.5">WHERE A SECONDARY STRUT MEETS A</text>
<text x="74.9" y="112.2">PRIMARY STRUT, REMOVE THE SCREW, IF</text>
<text x="74.9" y="115.8">ANY, HOLDING THE STRUT TO THE PRIMARY</text>
<text x="74.9" y="119.5">AND REPLACE WITH A 5/8-11 X 4.50 STUD.</text>
<text x="74.9" y="123.1">ALL OTHER LOCATIONS USE HHCS</text>
<text x="74.9" y="126.7">5/8-11 X 1.25, SAE WASHER AND NUT.</text>
<text x="80.6" y="164.9">2</text>
</g>
<g font-size="3.3">
<text x="314.7" y="23.6">REV</text>
<text x="323.9" y="23.6">DESCRIPTION</text>
<text x="349.9" y="19">REVISIONS</text>
<text x="365.3" y="23.5">ZONE</text>
<text x="380.7" y="23.6">NAME</text>
<text x="397.7" y="23.6">DATE</text>
<text x="316.1" y="27.9">A</text>
<text x="324.4" y="27.9">RELEASED</text>
<text x="380.2" y="28.4">K.D.H.</text>
<text x="393.4" y="28.4">2004-12-20</text>
<text x="286.5" y="219.4">UNLESS OTHERWISE SPECIFIED</text>
<text x="281.3" y="227.9">TOLERANCES:</text>
<text x="282.4" y="222.7">DIMENSIONS ARE INCHES &amp; DEGREES</text>
<text x="310.3" y="227.8">LINEAR</text>
<text x="324.7" y="227.6">ANGLE</text>
<text x="241.6" y="230.5">NAME</text>
<text x="264.2" y="230.5">DATE</text>
<text x="278.3" y="232.8">WHOLE &amp; FRACTION</text>
<text x="312.3" y="233.2">1/32</text>
<text x="326.6" y="233.2">1</text>
<text x="222.8" y="234.9">LAST UPDATED</text>
<text x="259.3" y="235.5">2004-12-20</text>
<text x="283.1" y="239.4">DECIMAL</text>
<text x="285.1" y="236.1">DECIMAL</text>
<text x="298" y="239.4">X.XX</text>
<text x="300" y="236.1">X.X</text>
<text x="312.3" y="236.5">0.1</text>
<text x="312.3" y="239.7">0.01</text>
<text x="326.6" y="236.5">0.1</text>
<text x="326.6" y="239.7">0.01</text>
<text x="223.3" y="240.3">DRAWN</text>
<text x="223.3" y="244.8">CHECKED</text>
<text x="235.8" y="240.2">K. D. HARTMANN</text>
<text x="259.8" y="240.1">2004-12-20</text>
<text x="281.2" y="242.7">DECIMAL</text>
<text x="296" y="242.7">X.XXX</text>
<text x="312.3" y="243">0.005</text>
<text x="326.6" y="243">0.001</text>
<text x="223.4" y="248.8">MATERIAL</text>
<text x="280.5" y="248.8">BREAK SHARP EDGES 0.010 RAD</text>
<text x="328.8" y="248.8">0.003</text>
<text x="223.3" y="257.6">FINISH</text>
<text x="280.5" y="252.1">MACHINED SURF FINISH &lt; 125 MICROINCH</text>
<text x="278.2" y="258.4">WEIGHT:</text>
<text x="278.3" y="263">SCALE:</text>
<text x="339" y="262.6">SIZE</text>
<text x="347.3" y="262.8">DWG NUM:</text>
<text x="368.6" y="262.8">SHEET</text>
<text x="393.9" y="262.8">OF</text>
<text x="402.1" y="262.8">REV.</text>
</g>
<g font-size="3.1">
<text x="340.4" y="226.7">1000 Apollo Ct., Unit G, Antioch, CA 94509</text>
<text x="345" y="230.3">Tel: 925-757-6785</text>
<text x="374.5" y="230.3">Fax: 925-757-1083</text>
</g>
<g font-size="3">
<text x="61.1" y="13.2">8</text>
<text x="108.5" y="13.8">7</text>
<text x="154.1" y="14">6</text>
<text x="201.4" y="14.2">5</text>
<text x="248.5" y="13.5">4</text>
<text x="295.9" y="14.1">3</text>
<text x="341.1" y="13.7">2</text>
<text x="389.6" y="14.1">1</text>
<text x="32.7" y="49.6">D</text>
<text x="415" y="54.9">D</text>
<text x="32.8" y="108.6">C</text>
<text x="414.5" y="116.6">C</text>
<text x="33.1" y="171.5">B</text>
<text x="414.8" y="172.9">B</text>
<text x="414.8" y="233.8">A</text>
<text x="33.2" y="234.3">A</text>
<text x="61.9" y="267">8</text>
<text x="105.1" y="267">7</text>
<text x="153.1" y="267.5">6</text>
<text x="197.2" y="267">5</text>
<text x="244.5" y="267">4</text>
<text x="289.4" y="267.2">3</text>
<text x="339.3" y="267.3">2</text>
<text x="392.9" y="267.5">1</text>
</g>
<g font-size="2.9">
<text x="133.3" y="254.2">THIS DRAWING IS THE PROPERTY OF AND CONTAINS CONFIDENTIAL</text>
<text x="133.3" y="257">INFORMATION PROPRIENTARY TO MINEX ENGINEERING CORP. AND</text>
<text x="133.3" y="260">SHALL BE USED ONLY FOR THE PURPOSE FOR WHICH IT WAS PROVIDED</text>
<text x="133.3" y="262.9">AND SHALL NOT BE REPRODUCED OR DISCLOSED TO OTHERS.</text>
</g>
</svg>
